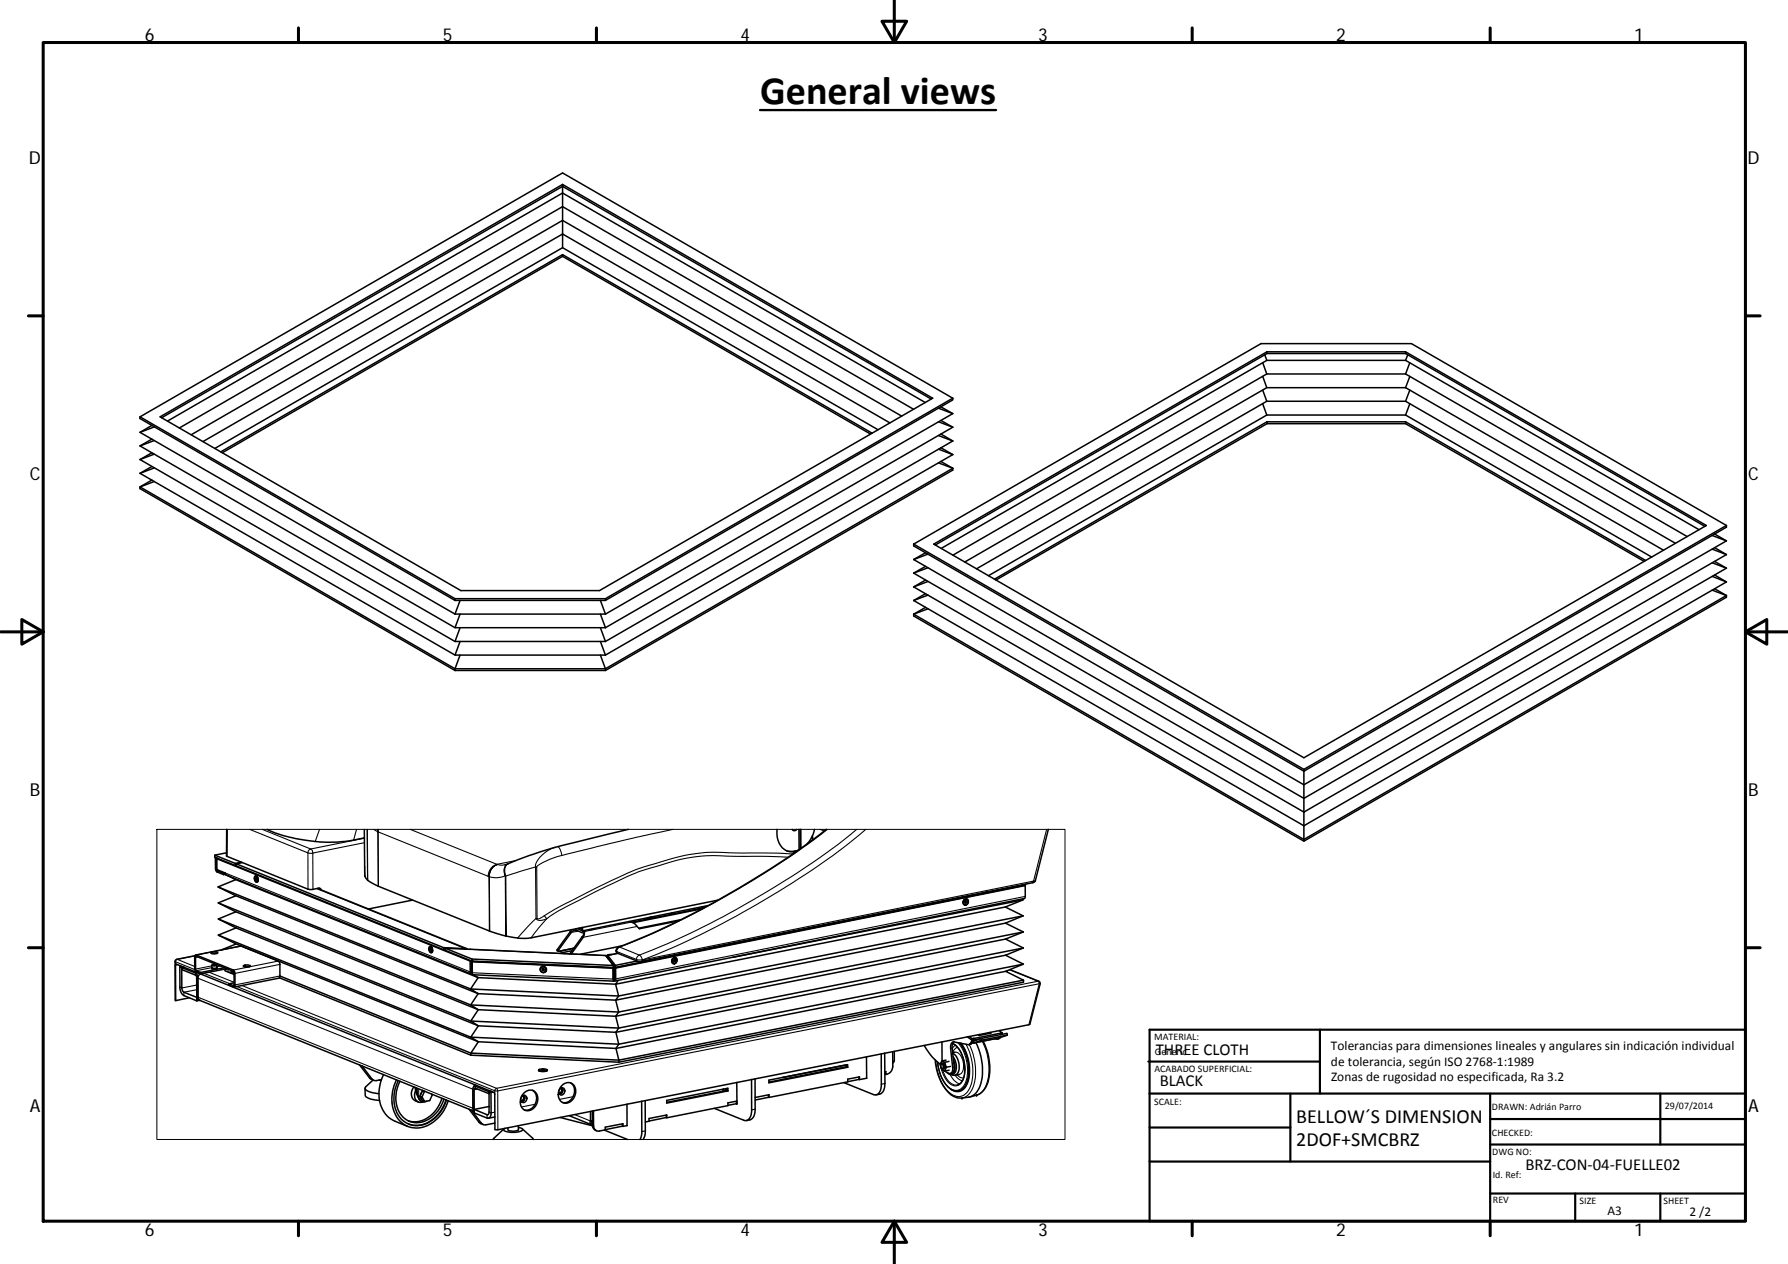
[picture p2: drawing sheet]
<svg xmlns="http://www.w3.org/2000/svg" width="420mm" height="297mm" viewBox="0 0 420 297" stroke-linecap="round" stroke-linejoin="round" font-family="sans-serif">
<g fill="none" stroke="#000" stroke-width=".36">
<path d="M132.2 43.3v14.9M132.2 59.8v.4M132.2 59.8l-80.3 46.4M132.2 58.2l-81.7 47.2M132.2 59.8l72.7 42M132.2 58.2l74.1 42.8M32.9 98v.4l74 42.7M32.9 98l74 42.7M35.7 100l-2.8 1.6M37.6 98l94.6-54.7 87 50.3-78.3 45.2h-32.6zM209.1 99.4l-76.9-44.4-84.5 48.8M211.9 97.8l-79.7-46-87.3 50.4"/>
<path d="M214.7 96.2l-82.5-47.6-90.1 52M217.4 94.6l-85.2-49.2-92.8 53.6M218.8 93.8l-86.6-50-94.2 54.4M220.5 95.9l3.4 1.3M220.5 99.1l3.4 1.3M221.1 95.6l2.8 1.6M221.1 98.8l2.8 1.6M223.9 93.6v.4l-81.6 47.1M223.9 93.6l-81.6 47.1M223.9 97.2l-81.6 47.1M223.9 93.6l-91.7-53-99.3 57.4M296.7 85.2l1 2.7"/>
<path d="M296.7 88.5l1 2.6M296.7 91.7l1 2.6M296.7 94.9l1 2.6M297.2 83.4l.5 1.3M297.7 97.5h32.6M297.7 94.3h32.6M297.7 91.1h32.6M297.7 84.7h32.6M297.7 87.9h32.6M297.7 84.7l-76.5 44.2M297.7 87.9l-73.8 42.6M297.7 91.1l-71 41"/>
<path d="M297.7 94.3l-68.2 39.4M297.7 97.5l-65.4 37.8M297.7 99.1h32.6M297.7 82.7h32.6M297.7 82.7l-78.3 45.2 87 50.2 94.6-54.6-70.7-40.8v.4M297.7 82.7v.4M297.7 99.1v.5M297.7 99.1l-64 37M330.3 99.6v-.5l56.4 32.6M330.3 94.3l60.6 35M330.3 97.5l57.8 33.4M330.3 91.1l63.4 36.6"/>
<path d="M330.3 87.9l66.2 38.2M330.3 84.7l69 39.8M330.3 83.1h-32.6l-77.9 45M330.3 83.1l70.3 40.6M330.8 83.4l-.5 1.3M331.3 94.9l-1 2.6M331.3 91.7l-1 2.6M331.3 85.2l-1 2.7M331.3 88.5l-1 2.6M32.9 114.4v.4l74 42.8M32.9 114.4l74 42.8v.4M32.9 111.2l74 42.7"/>
<path d="M32.9 108l74 42.7M32.9 104.8l74 42.7M32.9 101.6l74 42.7M35.7 112.8l-2.8 1.6M35.7 103.2l-2.8 1.6M35.7 106.4l-2.8 1.6M35.7 109.6l-2.8 1.6M36.2 100.3l-3.3 1.3M36.2 113.2l-3.3 1.2M36.2 103.5l-3.3 1.3M36.2 106.7l-3.3 1.3M36.2 110l-3.3 1.2"/>
<path d="M204.6 102l-72.4-41.8-80 46.2M220.5 102.4l3.4 1.2M220.5 105.6l3.4 1.2M220.5 108.8l3.4 1.2M221.1 102l2.8 1.6M221.1 105.2l2.8 1.6M221.1 108.4l2.8 1.6M223.9 100.4l-81.6 47.1M223.9 103.6l-81.6 47.1M223.9 106.8l-81.6 47.1M223.9 110v.5l-81.6 47.1M223.9 110l-81.6 47.2"/>
<path d="M214.7 127.9l91.7 52.9M217.5 133.1l-2.8 1.6M217.5 136.3l-2.8 1.6M217.5 139.5l-2.8 1.6M217.5 129.9l-2.8 1.6M218.1 130.2l-3.4 1.3M218.1 133.4l-3.4 1.3M218.1 136.7l-3.4 1.2M218.1 139.8l-3.4 1.3M386.4 131.9l-56.1-32.3h-32.6l-63.7 36.7M402.3 125.8l3.4 1.3M402.3 129.1l3.4 1.2"/>
<path d="M402.3 132.2l3.4 1.3M402.3 135.4l3.4 1.4M402.3 138.7l3.4 1.3M402.9 138.3l2.8 1.7M402.9 135.1l2.8 1.7M402.9 131.9l2.8 1.6M402.9 128.7l2.8 1.6M402.9 125.5l2.8 1.6M405.7 123.5l-99.3 57.3M405.7 140v.4l-99.3 57.3-91.7-52.9v-.5M405.7 123.5v.4l-99.3 57.3-91.7-52.9v-.4M405.7 127.1l-99.3 57.3-91.7-52.9"/>
<path d="M405.7 130.3l-99.3 57.3-91.7-52.9M405.7 133.5l-99.3 57.3-91.7-52.9M405.7 136.8l-99.3 57.3-91.7-53M405.7 123.5l-74-42.7h-35.4l-81.6 47.1M405.7 140l-99.3 57.3-91.7-53M106.9 157.6h35.4M106.9 140.7v.4M106.9 144.3h35.4M106.9 141.1h35.4M106.9 140.7h35.4M108.1 153.9l-1.2 3.3h35.4M108.1 150.7l-1.2 3.2h35.4"/>
<path d="M108.1 147.5l-1.2 3.2h35.4M108.1 144.3l-1.2 3.2h35.4M108.1 141.1l-1.2 3.2M141.1 141.1l1.2 3.2M141.1 144.3l1.2 3.2M141.1 147.5l1.2 3.2M141.1 150.7l1.2 3.2M141.1 153.9l1.2 3.3M142.3 140.7v.4M142.3 157.2v.4M217.5 142.7l-2.8 1.6M218.1 143.1l-3.4 1.2"/>
<path d="M53.3 194.9v6.3l19.1 7.8h.9l1.7-.3 .5 .4M62.8 194.9a37.1 37.1 0 0 0 20.3 2.5l2.5-.5M85.6 194.9l.2 11a5.2 5.2 0 0 0 3.1 2.4l26.1 10.5a21.2 21.2 0 0 0 9.8 1.6l43.9-8.9M147.7 194.9l-12.5 3a96.8 96.8 0 0 0-14 4.3l-2.6 1M182.6 194.9a4.4 4.4 0 0 0 3 5.3l1.3-.2M186.1 194.9l.5 .3 .6-.3M187.7 199.7l-1.3 .4-1.6-.2M187.7 194.9l.1 4.8M188 194.9l.1 4.6M188.2 194.9v4.5M189.7 198.2h.1M190.9 196.5l.1 .9"/>
<path d="M191.4 194.9l-.5 1.6-1.3 1.8M194.2 194.9a208.7 208.7 0 0 1-49.2 27.9 .72 .72 0 0 0 .1 1.2M246.3 194.9l-3 12.2-.6 .3-91.9 18.6-.9-.1-4.8-1.9M306.4 180.8v16.9M50.7 201.5l-.1 .1M50.8 201.6h-.2l.1 2.9 .2 .4 1.6 .6M50.9 201.6h-.1v2.7l.2 .3 1.5 .6M51 201.8l59.5 24M51.2 201.7l-.2 .1v2.6l1.9 .7 .2 .5 57.7 23.3M51.2 208.4l59.4 24M51.3 212.2l59.3 24 1.8 1.1M51.3 219.8l59.3 23.9 1.8 1.1"/>
<path d="M51.3 216l59.3 23.9 1.8 1.2M52.5 205.2v.3M52.8 205.1l-.3 .1M52.8 205.3h.1M52.9 205.5h.1M52.9 205.4l-.4 .1M53.2 200.4l-2.7 .6M53.3 205.7l2.1 1-4.2 1.7 4.2 2.1-4.1 1.7 4.1 2.1-4.1 1.7 4.2 2.1M55.3 202.9l-4.8-1.9v.4l4.8 2M55.3 202.9v.5M55.3 203.4l.2 .1M55.4 206.7l57 23"/>
<path d="M55.4 214.3l57 23M55.4 210.5l57 23M55.5 218.1l-4.2 1.7 4.2 2-3.5 1.4M55.5 218.1l56.9 23M55.5 203.5l49.1 19.8M55.5 203l48.7 19.7M55.5 203.3l-.2 .1M56.7 202.6l-1.4 .3M56.9 202.7l-1.4 .3v.5M59.9 205.9a.76 .76 0 0 1 .8 .4 .76 .76 0 0 1-.1 .9l-.1 .1a.84 .84 0 0 1-.6-1.4zM60 206a.68 .68 0 0 1 .5 .5 .68 .68 0 0 1-.3 .7 .87 .87 0 0 1-.2-1.2zM60.1 205.9a.78 .78 0 0 1 .3 1.3"/>
<path d="M60.1 206.4l.1-.1 .1 .5-.2-.1M60.1 206.4v.3M60.2 206.4h-.1M60.3 206.6l-.2 .1M60.3 207.2h.1M60.3 206l.3 .2M60.4 206.1h.1M60.5 206.2h.1M60.6 206.8h.1M60.6 206.9h.1M60.7 206.8l-.2 .2M74.6 208.8l35.1 14.1"/>
<path d="M75 208.7l.2 .3M97 211.5l-10.4 2.1M134 219l-3.1 4.2v.2l.3 .2M134 219l.2 .1M134.2 219.1l-3 4.4 3.6-.7M134.4 218.5l-.4 .5M135.3 218.6l2 .8M135.3 218.2v.4l-.6 .1-.5 .4M135.6 218.2l1.3 .6M136.7 218v.4l-.6-.3M136.9 218v.8M136.9 218.8l.4 .1"/>
<path d="M137.3 218.9l-.1 .6-.4 .7M137.3 218.9l-.2 1.4M139.7 218.2l-1.4 .3M152.2 215.9v.1M153.2 215.5a.96 .96 0 0 0-1.2 .5M153.7 215.5l.4 .1-.7-.1a.9 .9 0 0 0-1.2 .5M158 214.5l-.3 .4M159.5 216.4l-9.2 1.8-.6-.5a2.53 2.53 0 0 0-1.8-1.1M160.1 216.1l-10 2M164.9 213.1l.8 .1M165 213.6l-16.3 3.2M165.5 213.3l-17 3.4"/>
<path d="M166.4 212.8l-29.5 6M226.6 211.5l-.2 .5M226.7 211.3a.72 .72 0 0 1 .9 .6 .72 .72 0 0 1-.7 .8 .73 .73 0 0 1-.7-.6 .73 .73 0 0 1 .5-.8zM226.7 211.4a.57 .57 0 0 1 .7 .3 .57 .57 0 0 1-.2 .8 .57 .57 0 0 1-.8-.2v-.4zM226.9 212l-.1 .1M226.9 211.8h.2zM227.1 212h-.2v-.2l-.1 .3M227.1 212l-.2 .2-.1-.1M227.1 211.8v.2M227.2 211.3a.69 .69 0 0 0-.8 .5 .69 .69 0 0 0 .3 .8M227.2 211.3v.1M231.5 209.7v.1l-86.9 17.6"/>
<path d="M231.6 209.6l.3 .2M236.2 213.1l4.2 2.1M236.2 213.1l-91.5 18.2M236.3 216.9l4.2 2.1M236.3 216.9l-91.6 18.1M240.3 208.1h.1M240.4 211.5l-4.2 1.6M240.4 211.2v.3l-68.3 13.5M240.4 215.2l-4.1 1.7M240.4 215.2l-95 18.9M240.5 219l-4.2 1.7M240.5 219l-95.1 18.8"/>
<path d="M240.9 208.1l-96.2 19.4M241 207.8v.1l-9.1 1.9v-.2M42.7 227.4l-.4-.2v4.8a2.41 2.41 0 0 0 .9 2l3 1.2M42.7 227.4v4.8l.3 .8 3.2 1.4M42.7 227.1l-.4 .1M43.2 227.3l-.5 .1M44.5 234.5l-3.2 .6M45.8 224.6l-4.3 .8-.3 .4 .1 9.3M46.2 234.4h.1M46.2 234.4v.8M46.5 229.9l-.1-.7-.5-.5-3.2-1.3v.5l3.4 1.4 .2 5.1 .1 .4 .6 .3M46.5 229.9v4.4l.1 .4 .4 .4"/>
<path d="M46.9 235.1l-.7 .1M47 235.1l64.4 26-.2-.6-.1-4.7 .2-.5 .4-.1 3.2 1.4v.4l-3.2-1.3-.3 .2v5.6l3.1 1.2a.88 .88 0 0 0 .9-1.2v-4.8M47 228.9l-.4 .5-.1 .5M47.2 228.9l-1.2-.5-.2-.4v-3.3l.1-.2 9 3.5 .3 .7v2.9l-.2 .3h-.2l-1-.4v-.3M47.2 228.5v.4l6.1-1.3-.4 .3v.2l2.1 .9M47.2 228.5l-1.1-.4-.1-.2-.1-2.9 .2-.3 8.8 3.6 .1 3.3-1.2-.4M49.5 223.9l.8-.2 .9 .2-.6 .2a.9 .9 0 0 1-1.1-.2zM49.8 227.5a.8 .8 0 0 0 1.2 .1v-.1M49.8 224.1h1.2M49.8 227.4l.3 .2a.52 .52 0 0 0 .8-.2M49.8 226.7h1.1v.8l-.5 .1-.6-.1zM50.1 226.8h.6z"/>
<path d="M50.2 226.7v.1M50.5 226.7v.2M52.7 227.4l-5.5 1.1M54.9 228.3l-1.1 .2M55 228.6l-.7 .1M55 230.9l-1.2 .3M55.5 221.8l56.9 23M56.7 222.3l-10.7 2.1M57.2 227l.7-.2 .9 .1a1.04 1.04 0 0 1-1.5 .2zM57.4 227.2h1.2M65.4 225.8l.4 .8v2.8M65.7 229.8l44.9 18.2"/>
<path d="M65.8 229.4l-.3 .5-10.5 2.1M65.8 229.4l44.8 18.1v.5M100.9 222.5a.81 .81 0 0 1 .8 .5 .81 .81 0 0 1-.3 .9 .99 .99 0 0 1-.5-1.4zM101 222.5a.72 .72 0 0 1 .5 .6 .72 .72 0 0 1-.3 .7 .89 .89 0 0 1-.2-1.3zM101.1 222.5a.74 .74 0 0 1 .5 .6 .74 .74 0 0 1-.3 .7M101.1 223l.2 .1v.2l-.1 .1-.1-.2M101.1 223v.2M101.2 222.9l-.1 .1M101.3 223.2h-.2M101.4 222.6l.2 .2M101.4 222.7h.1M101.5 222.8h.1"/>
<path d="M101.6 223.4h.1M101.7 223.3l-.1 .3M101.7 223.5h-.1M104.6 223.3l6.3 2.6M104.6 222.8l6.3 2.6M104.6 222.8l37.7 1.7 1.8 2.4M104.6 222.8v.5M109.3 223.1l.2-.2 .4 .2M109.3 222.9l-5.1-.2 .1 .5h.3M109.3 223.1h.1M110.5 225.8v2.8l.5 .3M110.5 225.8h.3v2.7l.2 .1"/>
<path d="M110.6 232.4l34.8 1.7M110.6 232.4l1.8 1.1M110.8 227.8l.2 .1M110.8 228.2h.2M110.9 225.9l33.2 1.5v-.5M110.9 225.4l33.2 1.5M110.9 225.4v.5M111 226l.1 3.1 33.1 1.5M111.1 225.9h.1M111.3 229.1l1.1 .6M112.4 233.5l-1.8 2.7 34.8 1.6M112.4 233.5l32.3 1.5"/>
<path d="M112.4 229.7l32.3 1.6M112.4 229.7l-1.8 2.7M112.4 237.3l-1.8 2.6 34.8 1.7M112.4 237.3l32.3 1.5M127.1 227.5a.67 .67 0 0 1 .9-.2 .67 .67 0 0 1 .2 .9M127.5 228h.2M127.5 227.7h.4v.3h-.3M127.5 228h.1M127.5 227.7v.3M127.9 227.9l-.3 .1M131.4 223.5l1.3 .6M134.4 223.4l-2.2 .5"/>
<path d="M136.8 220.2l.3 .1M136.8 220.2l-2.9 4M137.1 220.3l-2.9 3.9M142.8 224.5l-.2 .4M142.8 224.9h.1M142.8 224.6v.4l1.8 2.4M142.8 224.5l1.8 2.4M142.9 225.1v.2M143.7 224.3h-.4a.56 .56 0 0 0-.7 .6M143.8 226.6h.2M144 226.6l.5 .9-.1 2M144 226.5v.1"/>
<path d="M144.2 227.5l-33.2-1.5 33.1 1.5M144.2 229.5h.2M144.2 229.7l.3 .1M144.2 230.5h.1M144.2 230.2h.1M144.2 230.2v-2.7l-.1 2.8 .1 .2M144.2 230.2v.3M144.3 230.2v.3M144.5 227.4l96.4-19.3v2.6l-.2 .5-96.3 19.3M144.5 227.4v2.7l-.2 .1M144.5 227.4l.2 .1M144.5 229.5h-.1"/>
<path d="M144.6 226.9v.5M144.7 227.5v2.5l-.1 .5h-.3M144.7 231.3l.7 2.8M144.7 235l.7 2.8M144.7 238.8l.7 2.8M145.1 224l-2.4 .5M145.3 230.4l-.6 .9M145.4 234.1l-.7 .9M145.4 237.8l-.7 1M146.1 222.3l-9.7 1.9M149.7 225.8l-5.1 1.1M158.1 225.3a.59 .59 0 0 1 1 .2 .59 .59 0 0 1-.5 .9 .57 .57 0 0 1-.6-.3 .57 .57 0 0 1 .1-.8z"/>
<path d="M158.1 225.3l-.2 .5M158.2 225.1a.69 .69 0 0 1 .9 .3 .69 .69 0 0 1-.3 .9 .67 .67 0 0 1-1-.1 .67 .67 0 0 1 .3-1zM158.3 225.7l.2-.1 .2 .2-.4 .1zM158.5 225.6h.2zM158.5 225.8l-.1 .1M158.7 225.6v.2M158.7 225.1h.1M158.7 225.1a.68 .68 0 0 0-.7 .5 .68 .68 0 0 0 .3 .8M236.3 220.7l4.2 2.1M236.3 224.5l4.2 2.1-4.2 1.7 4.2 2M236.3 220.7l-91.6 18.1M236.3 224.5l-91.6 18.1"/>
<path d="M236.3 228.3l-91.6 18.1M237.3 227.9l6.8 2.7 .3 .3-2.4 9.8-.2 .1-125.1 24.7h-.4v-8.4l-.2-.4-74.7-30.1-.2 .2 .1 8.3M240.5 222.8l-4.2 1.7M240.5 222.8l-95.1 18.8M240.5 226.6l-95.1 18.8M240.5 230.3v.5l-95.1 18.8M240.5 230.3l-95.1 18.8M84.5 250.3l2.5 3.1 .9 .5M85.1 250.5l2.7 3.4a2.42 2.42 0 0 0 1.9-.2M85.8 255.7v1.6a2.65 2.65 0 0 0 2.5 1.2l.9 .1M87.7 253.8l-1.7 1.6a.68 .68 0 0 0-.1 .7 .68 .68 0 0 0 .7 .4l2.5 .5M89.1 253.8l.5 .1"/>
<path d="M90.1 252.5a8.5 8.5 0 0 0 1.3 10.1l1.4 .9 3 1.2M93.1 253.8a8.6 8.6 0 0 0 1.1 9.8 6.1 6.1 0 0 0 8.6-.8l1.3-1.5 1.2-2.6M93.6 253.9a7.9 7.9 0 0 0 1 9.4 5.7 5.7 0 0 0 7.9-.8l1.6-2.1 .8-1.9M94 254.1a7.1 7.1 0 0 0 1.1 8.7 5.3 5.3 0 0 0 7.4-1.2l1.1-1.5 .7-1.8M97.3 255.4a2.1 2.1 0 0 0 1.1 3.6M97.5 255.5l.3 1.4a2.78 2.78 0 0 0 1.4 2M97.7 256.3a1.73 1.73 0 0 0-.2 1.8 1.73 1.73 0 0 0 1.7 .9l.3-.1M97.8 255.6l.3 1.5a2.25 2.25 0 0 0 1.5 1.9l.7-.2M98.7 257.6l.6 1.1 .5 .2-.6-1.1M98.9 257.9l.2 .4M99.2 256.6l-.4 .7M99.3 256.3h.1"/>
<path d="M99.3 256.3l-.6 1.3M99.3 256.3l.4 .2M99.7 256.5l-.5 1.3-.5-.2M99.8 256.5h-.1M101.4 257.1l.2 .2-.6 1.3-1.2 .3M103.9 258.1a7.2 7.2 0 0 1-6.9 5.5l-1-.2M104.8 258.5a8 8 0 0 1-7.2 6l-1.6-.4M110.6 248l34.8 1.6M111.7 255l-.4 .4M112 255.1l-.5 .1M112.4 244.8l-1.8 2.7 34.8 1.6M112.4 241.1l-1.8 2.6 34.8 1.7"/>
<path d="M112.4 244.8l32.3 1.6M112.4 241.1l32.3 1.5M114.9 256.6v4.9l-.1 .4-.3 .1-3.1-1.3 3.5-.7M114.9 256.6l.5 .1 .4-.1M115.4 256.5l-.5 .1M122.7 257.6a.76 .76 0 0 1 1.1 .3 .76 .76 0 0 1-.3 1 .76 .76 0 0 1-1.1-.2 .76 .76 0 0 1 .3-1.1zM122.8 257.5a.55 .55 0 0 1 .2 .7 .55 .55 0 0 1-.6 .4M123.1 256.9a1.88 1.88 0 0 1 2.4-.5 1.88 1.88 0 0 1 .8 2.3 2.34 2.34 0 0 1-3.2 2.1 2.67 2.67 0 0 1 0-3.9zM123.2 257.4a.98 .98 0 0 1-.7 1.5M125.1 256.2a2.61 2.61 0 0 1 .8 3 2.61 2.61 0 0 1-2.7 1.6M126.6 251.5h.1M126.6 251.4l.7-.2a1.19 1.19 0 0 1 1.3 .3l-.8 .2a1.13 1.13 0 0 1-1.2-.3z"/>
<path d="M126.6 251.4v.1a1.1 1.1 0 0 0 1.4 .3l.6-.2v-.2M126.6 251.6l.1 .1M127.4 251.4l-.2 .1h.6M127.4 251.4h.4M127.4 251.4v.1M127.8 251.4h.2l-.2 .1M127.8 251.4v.1M128.5 251.6v.1M128.6 251.4a1.77 1.77 0 0 1-2 .1M131.6 255.8a.74 .74 0 0 1 1.1 .3 .74 .74 0 0 1-.3 1 .74 .74 0 0 1-1.1-.2 .74 .74 0 0 1 .3-1.1zM131.7 255.8a.58 .58 0 0 1 .2 .7 .58 .58 0 0 1-.6 .3M132 255.2a1.88 1.88 0 0 1 2.4-.6 1.88 1.88 0 0 1 .8 2.4 2.21 2.21 0 0 1-3.4 1.8 2.7 2.7 0 0 1 .2-3.6z"/>
<path d="M132.1 255.6a.96 .96 0 0 1-.6 1.5M134 254.4a2.66 2.66 0 0 1 .8 2.9 2.66 2.66 0 0 1-2.4 1.8h-.2M144.7 242.6l.7 2.8M144.7 246.4l.7 2.7M145.4 241.6l-.7 1M145.4 245.4l-.7 1M145.4 249.1v.5M147.3 259.5l.1 5-1 .2M150.8 258.8v7.5l-.4 1.5M151.6 258.6v7.2l-.1 1.1-.4 .9M156.7 258.6l14.3-2.9 .1 .7-14.4 2.8zM169.9 256l.1 .4"/>
<path d="M170 255.9v.5M170.5 256.3h.1M170.7 255.9h.1M170.8 256v.1M170.8 256.2l-.2 .1M170.8 255.9l-.3 .2v.2M170.8 256.3l.3 .1M170.8 255.8v.5l-14.1 2.8M173 259.4h.2M173 259.4l.1-.6-2 .4v.6l-14.4 2.9M173 258.8v.6M173 259.4l-1.9 .4"/>
<path d="M173.1 259.4h.1M173.1 254.4l.1 5M176.6 253.7v7.1a2.18 2.18 0 0 1-1.4 2.5l-7.4-2.8M177.4 253.5l.1 7.2a2.19 2.19 0 0 1-2.1 2.6M180.6 257.9h.1v-.6l-3.3 .6M180.6 257.9l-3.1 .6M180.6 257.3v.6M180.7 253.8l18.5-3.6v.6l-18.5 3.7zM198.9 250.3l-14.9 2.9M198.9 250.2v.5l-18.2 3.6M198.9 250.7l.3 .1M201.9 253.7l.1-.6-2.8 .5v.6l-18.5 3.7"/>
<path d="M201.9 253.7l-2.7 .5M201.9 253.1v.6M203.6 253.4h.1M203.6 248.3l.1 5.1M203.7 253.4l-1.7 .3M207.1 247.7v7.1a2.18 2.18 0 0 1-1.4 2.5l-7.4-2.9M207.9 247.5l.1 7.1a2.2 2.2 0 0 1-2.1 2.7M207.9 251.9l.3-.1v.7l-.2-.1M208 252.4l-.1 .1M208 251.9v.5M209.8 247.1v3.5a1.91 1.91 0 0 1-1.6 1.9M210.2 247.1v2.2l-.4 .6"/>
<path d="M217.2 245.7a13.2 13.2 0 0 0 3.8 4.4M221 250.1l.1 .5a1.01 1.01 0 0 0 1 1.1M221.1 250.2v-.1a.4 .4 0 0 1 .5-.1 .4 .4 0 0 1 .2 .5v.2a.35 .35 0 0 1-.1 .4 .35 .35 0 0 1-.5-.1M221.2 250.1a.51 .51 0 0 1 .5 .4 .51 .51 0 0 1-.4 .6l-.2-.4zM221.3 249.9a.7 .7 0 0 1 .7 .6 .7 .7 0 0 1-.4 .7M221.3 244.8v4.5l.8 .3 .9-.2M222.1 249.6l.3 1.2M222.3 249.1l-1 .2-.3 .8M222.4 250.8l-.3 .9M223 251.5l-.9 .2M223.4 250.6l-1 .2M223.8 245.3a6.3 6.3 0 0 1 2.9 5.5 3.9 3.9 0 0 1-1.6 4.1l-.2 .1"/>
<path d="M223.9 247.5a3.7 3.7 0 0 1 1 4.9l-.6 .3-.7-.2M224 248.3a3.2 3.2 0 0 1 .1 4.1l-.5 .1M224 249a2.93 2.93 0 0 1-.2 3.4l-.6 .1-.6-.5M224.2 244.8l-.4 .5-.1 .7 .5 4.8a1.06 1.06 0 0 1-.9 1.5M224.4 247.3l-.6 .1M225.4 252.5l-1 .2M225.6 245.1a10.2 10.2 0 0 1 1.4 9.9 2.64 2.64 0 0 1-4.6 0 9.7 9.7 0 0 1-2.1-5.4M225.8 245.2a10.4 10.4 0 0 1 1.1 10.1 2.26 2.26 0 0 1-3.5 .6M227.3 243.6l1.2 .9M227.7 243.6l.8 .5M228.2 245.3l-.3 .1M228.5 244.1l-.1 .4"/>
<path d="M228.5 244.1v.4l-.6 .9-.3 .1-3.4-.6a1.06 1.06 0 0 0-.8 1.5l.5 4.5a.96 .96 0 0 1-.9 1.3l-.9-.5M228.5 244.1l.3-.1v.4l-.7 1-.4 .1M229.3 245a12.8 12.8 0 0 1 .6 11.1l-1.2 1.3a4.4 4.4 0 0 1-2.7 .6 4.8 4.8 0 0 1-4.3-2.8l-1.3-2.7-.6-3.4M230.5 244.1l-2 .4M230.6 244l-2 .7M230.6 244l.1 .4M230.7 244.4l-2 .7-.3-.1M231 244.7a12.3 12.3 0 0 1 .6 10.9 3.6 3.6 0 0 1-2.1 1.8l-1.6 .4M232.2 242.7l.3 .2M232.6 242.6l.3 .2-2.7 .5-.4-.2M234.5 244.1h-.6M234.6 244l-.1 .1"/>
<path d="M234.7 242.2l.8 .5M234.9 244l-.6 .2M234.9 244l-.4 .1M235 243.9l-.1 .1M235.5 242.7l-7 1.4M235.5 242.7l-.1 .4zM235.5 242.7l-.3 .1-.1 .3M236.7 243.2l-6 1.2M236.7 243.2l-1.9 .7-6.1 1.2M236.7 243.2l-.1-.4-6 1.2M110.2 260.6l2.5 3.2 .8 .5M110.8 260.9l2.7 3.3 .7 .1 2.1-.4"/>
<path d="M116.3 262.5l-1.5 .3M118.4 265.3l-2.5 2.5M121.8 264.9l.8 .3 .2 .3a3.5 3.5 0 0 1-3.3 .5l-1.1-.4v-.3l.2-.1M121.8 264.5v1l-1.1 .3a1.43 1.43 0 0 1-1.4-.3v-.5M122.7 265.3l2.6 2.5M131.6 262.6l7.6 2M133.7 262.2l5.1 2M138.8 263.4l-.1 .7 .4 .1M138.8 261.2v2.2M139.1 264.2l.1 .1M139.1 263.6l.1 .6M139.1 263.6h.1"/>
<path d="M139.2 263.4h-.4M139.2 263.5l-.1 .1M139.2 261.1v3.5l.4 .7 .6 .4M139.5 261v3.5a1.19 1.19 0 0 0 1.4 1.3l1.3-.3v-.6l4.2-.8v.6l-.1-.1M142 265.6l5.5 2.2M146.3 264.6l-4.1 .9M146.3 264.1v.5M156.6 262v.6M156.6 262.6l.1 .1v-.7l-4.2 .8v.7l-.9 .2M156.6 262.6l-4.1 .8"/>
<circle cx="127.6" cy="227.8" r=".75"/>
<circle cx="127.7" cy="227.8" r=".65"/>
</g>
<g fill="none" stroke="#000" stroke-width=".25">
<path d="M53.4 194.9v6.4M58.7 194.9l13.7 5.5M61.6 194.9l11.4 4.6M73 199.5l-.5 .3-.1 .6M73 199.5l.4 .4 .1 .6M75.1 194.9l-1 2.9M83.8 194.9l-.7 2.5M85.6 198l-12.1 2.5M85.6 197l-12.6 2.5M86.3 194.9l.1 11.9M86.3 194.9l.1 12M87.9 194.9l.8 .6 .1-.6"/>
<path d="M88.7 195.5h.1M88.8 194.9v.6M88.9 195.5l25.8 10.4M88.9 195.5v12.8M88.9 195.5v12.7M88.9 194.9v.6M96.4 194.9l20.4 8.2 4.5-.9M130.4 199.1a6.7 6.7 0 0 0-4.6 4.4l.2 12.3-4.3 4.6M131 199a2.36 2.36 0 0 1 1 2M158.1 194.9l-8.6 1.9-17.5 4.2M192.7 194.9l1 .4M194.4 194.9a210.5 210.5 0 0 1-49.1 27.9l-.4 .8 4.7 1.9 .2 .4"/>
<path d="M201.3 194.9a196.5 196.5 0 0 1-34.6 22.2l-1.6 .8a186.6 186.6 0 0 1-15.2 6.8l-.3 .8 1.3 .1-.1 .4M203.4 194.9a185.2 185.2 0 0 1-32.1 21.3l-5 2.6a136.2 136.2 0 0 1-15.4 6.8l-.5-1.1-5-2M245.9 194.9l-3 12.2 .4-.2M50.6 204.1l.4 .1M51.3 204.5l-.3 .1v.3M52.9 205.1l57.6 23.3h.3M60.5 206.2h.1M60.6 206.2v.1M60.7 206.8h-.1M60.7 206.7v.1M72.4 200.4l1.1 .1M72.4 200.4v8.6"/>
<path d="M73.5 200.5v8.5M74.4 208.8l34.9 14.1M85.7 203.7l.1 2.2M115 218.8l-.1-12.8 .2 12.8M118.6 203.2l-.8 .1a2.27 2.27 0 0 0-3 2l-.1 .6M118.7 205.8a5.2 5.2 0 0 1-3.7 .2 2.92 2.92 0 0 1 1.9-2.8 2.8 2.8 0 0 0-2 2.8l-.2-.1M118.8 220l-.1-14.2 .2 .1 .1 14.1M119.3 203a2.16 2.16 0 0 0-.6 2.8M126.1 203.7l.1 12.1M126.1 203.7l-7.2 2.2a2.21 2.21 0 0 1 .5-2.9 2.14 2.14 0 0 0-.7 2.8M126.2 215.8h-.2l.2 .4 .6 .1 1.7-.4-3.7 4.5M127.9 215.2a1.7 1.7 0 0 1-1.7 .7v-.1"/>
<path d="M132 201l-3 1-1.9 1-1 .7M135.9 218.8l-1.7 .3M148.3 216.7l-11 2.2M149.7 217.7l-12.6 2.6M185.2 201.4l-12.9-.2a40.4 40.4 0 0 0-18.2 2.4l-4.2 1.3-7.2 3.3-11.5 5.9-2.7 1.8-.6-.7M186 200.7l-3.2-.2-9.8-.1a43.5 43.5 0 0 0-19.5 2.7l-1.9 .5a115.4 115.4 0 0 0-17.6 8.2l-3.5 1.8-2.6 1.6M186.5 200.2v.1M186.8 200.2l.1 .1M186.8 200.2l-.8 .5v.2M186.8 200v.2M186.8 200.2v.2M240.9 210.7l-96.2 19.3h-.2"/>
<path d="M242.7 207.4l.2-.3-91.8 18.5-.2 .3M41.5 225.4h.1M41.6 225.4l-.2 .2-.2 .4-.1-.1M41.6 225.4l4.2 1.7M41.8 226.7l-.6 .1v-.8l4.6 1.9M45.8 224.6l-4.2 .8M46.2 229.7l65.2 26.4 .8-.2M46.2 232.6l-3 .6v.8M46.2 231.5l-3.5 .7-.4-.2M46.2 234.2l65.2 26.4M46.4 228.6l-.5 .1v.5M46.5 224.9h-.7"/>
<path d="M47.9 228.7l6.1 2.5M49.1 228.5l5.9 2.3M49.8 227.4l-3.7 .7v.3M49.8 227l-3.8 .7-.2-.1M49.8 226.8l.3-.1a.43 .43 0 0 1 .7 .2h-.4zM50.8 224l-.5 .2M50.9 226.8l-.3 .2-.8-.1M51 226.7h-.1M51.7 227l-.8 .2M53.6 227.8v.6M55 231.6l-.2 .3M55.6 231.8l60.7 24.5v.8"/>
<path d="M56.7 222.3l-10.6 2.1v.3M65.4 225.8l-10.6 2.2v.3M65.8 229.4l-10.8 2M65.8 226.6l-10.6 2.1h-.2M101.5 222.8h.1M101.6 222.8h.1M101.7 223.3l-.1 .1M109.3 223.1h.1M110.4 223.1l31.9 1.5M110.8 225.9l.2 .1M110.8 227.6l.2 .1M110.8 228.5l33.4 1.5"/>
<path d="M130.9 223.2l.3 .1M142.6 224.7v.1M143 225.3h-.1M143.7 224.3l-1 .2M143.9 226.6h.1M144.1 227.1h.3M144.2 227.5h.3M144.2 230.2h.1M144.4 230.2h-.1M144.5 227.5h.1M144.5 229.2h-.3M144.7 223.4l.4 .6"/>
<path d="M145.2 224l-2.4 .5v.6M237.2 227.9l6.7 2.7-127.2 25.2-59.9-24.2M244.1 230.6h-.2l.3 .6M244.2 231.2h.2M244.2 231.2l-2.4 9.6M244.2 231.2l-127.2 25.2M86.8 253.3l.6 .2M98.1 255.7v1.2M98.4 255.9v1.9M98.4 258.2l.2 .1M111.9 255.1h.1M112.2 255.2h-.5v.5"/>
<path d="M116.4 255.9a.29 .29 0 0 1 .5 0 .29 .29 0 0 1-.1 .5l-.5-.1zM117 256.4v9.1M125.7 259.5l-3.2 .6M134.7 257.7l-3.2 .7M170.1 255.9v.5M170.8 255.8l-.3 .3v.2M184 253.2h.1M208 254.6l-.9 .2M210.2 249.3l-.4 .1M221 250.1h.1M221.1 250.4a.55 .55 0 0 1 0-.7 .55 .55 0 0 1 .8 0 1.33 1.33 0 0 1 0 1.8l-.4-.1-.4-.6M221.5 251.5a4.2 4.2 0 0 0 3.2 3.5h.2"/>
<path d="M223.3 252.5a3.8 3.8 0 0 0 2.2 2.2M223.7 246.3l-.3 .1M223.9 245.2a7.3 7.3 0 0 1 2.8 6.9 2.91 2.91 0 0 1-2.2 3.1 4.4 4.4 0 0 1-3.2-3.7l-.1-.5M224.2 250.8l-.3 .1M224.4 247.3a2.23 2.23 0 0 1 1.9 2.1 2.54 2.54 0 0 1-.9 3.1M224.5 252.7l.6 .8 1 .5M224.5 245.6l-.7 .8M224.9 252.6l.8 .6 .7 .1M225 246.1l-.6 .4-.5 .9M225.1 245a9.5 9.5 0 0 1 1.4 10.2 2.25 2.25 0 0 1-3.8 0 9.2 9.2 0 0 1-2.4-5.6M225.5 245.1a10 10 0 0 1 1.1 10.3l-.5 .5-.9 .4M227 245.4a12.6 12.6 0 0 1 .9 10.3 2.87 2.87 0 0 1-2.3 2 2.87 2.87 0 0 1-2.7-1.1 12.1 12.1 0 0 1-3.1-7.4"/>
<path d="M227.8 245.4a12.7 12.7 0 0 1 .4 11l-.8 1-.6 .4-.8 .2M229.1 244.5l-.4 .1M230.8 244.7a12.7 12.7 0 0 1 .6 11.1l-1.2 1.3-.7 .3M232.9 242.8h.1M234.8 243.9l-6.1 1.2M112.5 263.7l.6 .2M114.8 261.9l-.3 .1v.7M116.3 261.3l-.9 .2-.5-.2M135 261.9l3.8 1.5M139.1 263.6l.1 .1M139.2 264.4l.3 .1M151.6 265.8l-.8 .1"/>
<path d="M177.5 260.7l-.9 .1"/>
</g>
<g fill="#000">
<circle cx="51.2" cy="201.7" r=".18"/>
<circle cx="51.2" cy="204.5" r=".18"/>
<circle cx="60.6" cy="206.9" r=".18"/>
<circle cx="226" cy="258" r=".18"/>
<circle cx="228.5" cy="244.1" r=".18"/>
<circle cx="229.5" cy="257.4" r=".18"/>
<circle cx="235.2" cy="242.8" r=".18"/>
</g>
<g fill="none" stroke="#000" stroke-width=".71">
<path d="M10.1 10h400.1v277h-400.1zM70.1 6.6v3.4M140.2 6.6v3.4M207.3 5h5.8l-2.9 5zM210.2 0v10M280.2 6.6v3.4M350.2 6.6v3.4M6.7 74.2h3.4M410.2 74.2h3.4M.2 148.5h9.9M5.1 145.6l5 2.9-5 2.9zM410.2 148.5l5-2.9v5.8z"/>
<path d="M410.2 148.5h9.9M6.7 222.7h3.4M410.2 222.7h3.4M70.1 287v3.4M140.2 287v3.4M210.2 287l2.9 5h-5.8zM210.2 287v10M280.2 287v3.4M350.2 287v3.4"/>
</g>
<g fill="none" stroke="#000" stroke-width=".51">
<path d="M269.8 249.5h40.4M270.1 257h140.1M270.1 242h140.1v45h-140.1zM303.2 257v16M310.2 242v15M350.2 257v30M390.2 257v12M270.1 273h80.1M270.1 265h33.1M350.2 269h60M350.2 263h60M350.2 280.5h60"/>
<path d="M370.2 280.5v6.5M390.2 280.5v6.5"/>
</g>
<path d="M178.6 25.9h55.5" fill="none" stroke="#000" stroke-width=".53"/>
<path d="M36.9 194.9h213.4v72.9h-213.4z" fill="none" stroke="#000" stroke-width=".23"/>
<text font-size="9.4" x="178.6" y="24.5">General views</text>
<g font-size="4.7">
<text x="304.6" y="263.9">BELLOW´S DIMENSION</text>
<text x="304.6" y="269.3">2DOF+SMCBRZ</text>
</g>
<g font-size="4.2">
<text x="34" y="9.6">6</text>
<text x="104" y="9.6">5</text>
<text x="174" y="9.6">4</text>
<text x="244" y="9.6">3</text>
<text x="314" y="9.6">2</text>
<text x="384" y="9.6">1</text>
<text x="6.8" y="38.7">D</text>
<text x="410.6" y="38.7">D</text>
<text x="7" y="112.9">C</text>
<text x="410.8" y="112.9">C</text>
<text x="7" y="187.1">B</text>
<text x="410.8" y="187.1">B</text>
<text x="7" y="261.3">A</text>
<text x="410.8" y="261.3">A</text>
<text x="34" y="290.4">6</text>
<text x="104" y="290.4">5</text>
<text x="174" y="290.4">4</text>
<text x="244" y="290.4">3</text>
<text x="314" y="290.4">2</text>
<text x="384" y="290.4">1</text>
</g>
<g font-size="3.9">
<text x="271.6" y="248">THREE CLOTH</text>
<text x="272.5" y="255.3">BLACK</text>
<text x="358.5" y="274.9">BRZ‐CON‐04‐FUELLE02</text>
</g>
<g font-size="3.1">
<text x="312.8" y="246.8">Tolerancias para dimensiones lineales y angulares sin indicación individual</text>
<text x="312.8" y="250.4">de tolerancia, según ISO 2768‐1:1989</text>
<text x="312.8" y="254">Zonas de rugosidad no especificada, Ra 3.2</text>
<text x="377.7" y="285.6">A3</text>
<text x="397" y="285.9">2 /2</text>
</g>
<g font-size="2.4">
<text x="271.2" y="244.4">MATERIAL:</text>
<text x="271.3" y="251.9">ACABADO SUPERFICIAL:</text>
<text x="271.4" y="247.9">Generic</text>
<text x="271.2" y="259.7">SCALE:</text>
<text x="350.6" y="260.9">DRAWN: Adrián Parro</text>
<text x="391.2" y="260.6">29/07/2014</text>
<text x="350.6" y="267">CHECKED:</text>
<text x="350.7" y="271.4">DWG NO:</text>
<text x="350.8" y="276.8">Id. Ref:</text>
<text x="350.8" y="282.8">REV</text>
<text x="371.2" y="282.9">SIZE</text>
<text x="390.9" y="282.9">SHEET</text>
</g>
</svg>
